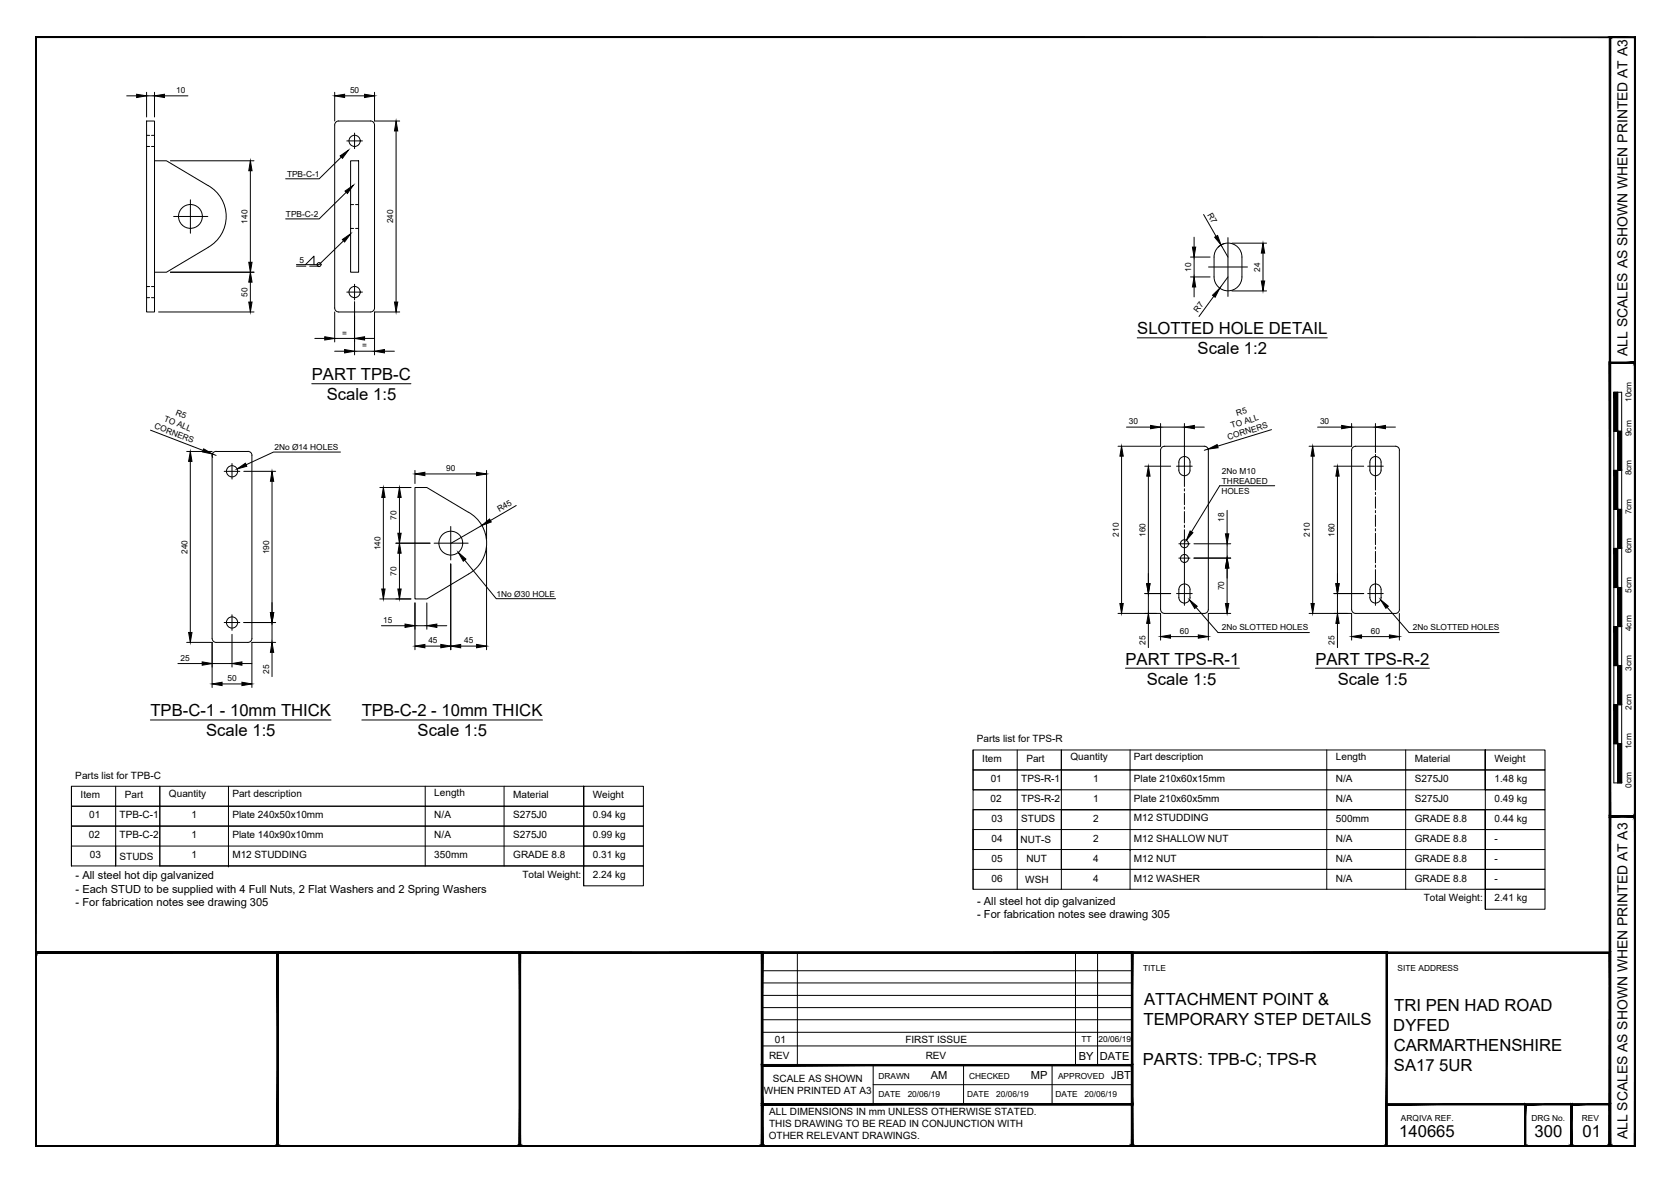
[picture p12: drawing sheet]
<svg xmlns="http://www.w3.org/2000/svg" width="420mm" height="297mm" viewBox="0 0 420 297" stroke-linecap="round" stroke-linejoin="round" font-family="sans-serif">
<!-- layer: PROPOSED OTHER USER 1 -->
<g fill="none" stroke="#000" stroke-width=".25">
<path d="M36.8 30.4h2v48h-2zM84.4 30.7l.7-.3h8a1.01 1.01 0 0 1 1 1v46a1.01 1.01 0 0 1-1 1h-8a1.01 1.01 0 0 1-1-1v-46zM52.3 46.6a8.9 8.9 0 0 1 0 15.5M52.3 46.7l-10.5-6.3h-3v28h3l10.5-6.2M88.1 40.4h2v28h-2zM306.1 62.1a3.5 3.5 0 0 1 3.8-.7 3.5 3.5 0 0 1 2.2 3.2v5a3.5 3.5 0 0 1-3.5 3.5 3.5 3.5 0 0 1-3.5-3.5v-5a3.5 3.5 0 0 1 1-2.5zM53.6 113.7l.7-.3h8a.97 .97 0 0 1 1 1v46a1.01 1.01 0 0 1-1 1h-8a1.01 1.01 0 0 1-1-1v-46zM291.9 112.4l.7-.3h10a1.01 1.01 0 0 1 1 1.1v40a1.01 1.01 0 0 1-1 1h-10a1.01 1.01 0 0 1-1-1v-40.1zM296.8 115a1.41 1.41 0 0 1 1.5-.1 1.41 1.41 0 0 1 .7 1.2v2a1.41 1.41 0 0 1-1.4 1.4 1.41 1.41 0 0 1-1.4-1.3l.1-2.5zM344.8 115a1.41 1.41 0 0 1 1.5-.1 1.41 1.41 0 0 1 .8 1.2v2a1.41 1.41 0 0 1-1.4 1.4 1.41 1.41 0 0 1-1.5-1.3l.1-2.5zM351.6 113.2v40M351.7 113.1a1.01 1.01 0 0 0-1-1h-10a1.01 1.01 0 0 0-1.1 1.1v40a1.01 1.01 0 0 0 1.1 1h10a1.01 1.01 0 0 0 1-1"/>
<path d="M117.7 128.8l-10.4-6.3h-3v28h3l10.4-6.2M117.7 128.7a8.9 8.9 0 0 1 .1 15.5M296.5 147.3a1.39 1.39 0 0 1 1.6-.5 1.39 1.39 0 0 1 .9 1.4v1.9a1.41 1.41 0 0 1-1.4 1.5 1.41 1.41 0 0 1-1.4-1.5v-1.9zM344.5 147.3a1.41 1.41 0 0 1 1.6-.5 1.41 1.41 0 0 1 1 1.4v1.9a1.41 1.41 0 0 1-1.5 1.5 1.41 1.41 0 0 1-1.4-1.5v-1.9z"/>
<circle cx="89.1" cy="35.4" r="1.41"/>
<circle cx="47.9" cy="54.4" r="3"/>
<circle cx="89.1" cy="73.4" r="1.41"/>
<circle cx="58.3" cy="118.4" r="1.41"/>
<circle cx="113.3" cy="136.5" r="3"/>
<circle cx="297.6" cy="136.6" r="1.01"/>
<circle cx="58.3" cy="156.4" r="1.41"/>
<circle cx="297.6" cy="140.3" r="1.01"/>
</g>
<!-- layer: PROPOSED OTHER USER 1 - HIDDEN -->
<g fill="none" stroke="#000" stroke-width=".25">
<path d="M36.8 36.8h.8M36.8 34h.8M38.1 36.8h.7M38.1 34h.7M88.1 51.4h.8M88.1 57.4h.8M89.4 51.4h.7M89.4 57.4h.7M36.8 72h.8M36.8 74.8h.8M38.1 72h.7M38.1 74.8h.7"/>
<path d="M297.6 120.1v2.2M297.6 122.8v.6M297.6 124v2.8M297.6 127.4v.6M297.6 128.5v2.9M297.6 132v.5M297.6 133.1v2.2M297.6 138v.9M345.6 120.1v3M345.6 123.7v.6M345.6 124.9v2.8M345.6 128.3v.6"/>
<path d="M345.6 129.4v2.9M345.6 132.9v.5M345.6 134v2.9M345.6 137.4v.6M345.6 138.6v2.8M297.6 141.6v4.6M345.6 142v.6M345.6 143.2v3"/>
</g>
<!-- layer: TEXT AND DIMENSIONS -->
<g fill="none" stroke="#000" stroke-width=".25">
<path d="M31.8 24.1h2.5M36.8 24.1h2M36.8 23.2v6.2M38.8 23.2v6.2M41.3 24.1h5.9M84.1 23.2v7.2M85.8 39.5l-5.6 5.4h-8.4M86.6 24.1h5M87.2 35.4h3.9M89.1 33.4v4M94.1 23.2v7.2h6.3M99.5 32.9v43"/>
<path d="M42.8 40.4h21M43.6 54.4h8.6M47.8 50.2v8.4M62.9 42.9v23M87 48.3l-6.8 6.7h-8.4M300.1 59.6v2.5M302.5 53.9l3.1 5.5M308.6 59.7v14.8M39.8 78.4h24M42.8 68.4h21M62.9 70.9v5M74.5 66.9h2.4"/>
<path d="M76.8 66.5l2.1-2.1v2.1M77.8 66.9h2.4M84.1 78.4v7.5M86.3 60.5l-6.1 6h-5.7M87.2 73.4h3.9M89.1 71.4v4M89.1 75.8v13.4M100.4 78.4h-6.3v10.8M299.2 69.6h4.9M299.2 64.6h4.9M300.1 64.6v5M300.1 72.1v2.5"/>
<path d="M303.7 67.1h9.8M305 74.4l-3.7 5.1M306.8 61.6l1.8 3M307.6 61.2l-1.5 .9M308.6 69.6l-2.1 2.8M309.6 73.1h8.7M309.6 61.1h8.7M317.4 63.6v7M78.3 96.4h25M79.1 85h2.5M84.1 88.3h2.5M84.1 85h5"/>
<path d="M89.1 88.3h5M91.6 85h2.5M96.6 88.3h2.5M285.8 84.9h47.7M37.8 108.1l13.2 5.1M46.9 113.5h6.4M47.8 116v42.9M53.4 114.1l.9 .3M53.5 113.9l-.2 .5 .1 .5M56.3 118.4h4M58.3 116.5v3.9M61.3 118.4h8"/>
<path d="M85.6 113.6h-16.9l-6.9 3.2M104.3 118.2v3.3M106.8 119.1h13M122.3 118.2v17.3M281.8 114.6v37.1M283.1 107.3h6M287.7 117.2h6.5M288.6 119.7v27M291.6 106.4v5.7h-10.6M291.6 107.3h6M295.7 117.2h3.9M297.6 106.4v13.7"/>
<path d="M300.1 107.3h2.5M303.6 112.9l-1 .3M319.5 108l-13.5 4.1M329.9 114.6v37.1M331.1 107.3h6M335.2 117.2h7.5M336.1 119.7v27M339.6 106.4v5.7h-10.6M339.6 107.3h6M343.7 117.2h3.9M345.6 106.4v7.3M345.6 114.2v5.9"/>
<path d="M348.2 107.3h2.5M68.4 120.9v33M95.4 122.5h7.9M96.3 125v23M99.5 136.5h8.6M100.4 125v9M100.4 139v9M109.1 136.5h8.6M113.3 132.3v8.4M121.1 132.1l-7.7 4.4M122.3 137.5v25.8M129.7 127l-6.5 3.8"/>
<path d="M296.2 136.7h2.8M297.6 135.3v2.7M297.6 138.9v2.7M300 136.7h9.3M308.4 128.2v6M308.4 136.7v3.6M320.3 122.1h-13.8l-7.1 11.5M56.3 156.4h4M58.3 154.5v3.9M58.3 159.4v8.2M61.3 156.4h8M68.4 156.4v5"/>
<path d="M95.4 150.5h7.9M95.8 157.2h6M104.3 151.5v11.8M104.3 157.2h3M107.3 151.5v6.6M109.8 157.2h2.5M113.3 141.7v21.6M116.8 140.8l7.9 9.7h14.9M281 154.2h10.6v6.7M287.7 149.2h6.5M288.6 149.2v5M288.6 156.7v6.1"/>
<path d="M294.1 160h7M295.7 149.2h3.9M296.2 140.3h2.8M297.6 146.2v5.9M300 140.3h9.3M300.6 152.6l5.5 6.4h22.9M308.4 142.7v9M309.3 154.2h-5.7v6.7M329 154.2h10.6v6.7M335.2 149.2h7.5M336.1 149.2v5M336.1 156.7v6.1"/>
<path d="M342.1 160h7.1M343.7 149.2h3.9M345.6 146.2v5.9M348.6 152.6l5.5 6.4h22.6M351.6 154.2v6.7M44.7 166.8h6.1M46.9 161.4h6.4v11.4M53.3 166.8h5M55.8 171.9h5M60.8 166.8h2.5M68.4 163.9v6.1M69.3 161.4h-6v11.4"/>
<path d="M106.8 162.4h4M115.8 162.4h4M282.8 167.9h28.7M330.5 167.9h28.7M18 197.6v20M29.1 197.6v20M37.8 180.9h45.4M40.2 197.6v20h106.5v-5M57.4 197.6v20.3M90.9 180.9h45.4M106.9 197.6v20M126.7 197.6v20"/>
<path d="M146.7 197.6h-128.7v5h128.7M146.7 197.6h15v5h-15zM146.7 197.6v15M244.5 188.5v10M255.6 188.5v35M266.7 198.5h-22.2v5h128.7M266.7 188.5v35M284 188.5v35M333.4 188.5v35M353.2 188.5v35M373.2 188.5h-128.7v5h128.7M373.2 193.5h-128.7v5h128.7"/>
<path d="M373.2 188.5v10M373.2 188.5h15v5h-15zM373.2 193.5h15v5h-15zM373.2 198.5h15v5h-15zM18 217.6h128.7M18 212.6v5M146.7 207.6h-128.7v5h128.7M146.7 202.6h-128.7v5h128.7M146.7 202.6v20M146.7 202.6h15v5h-15zM146.7 207.6h15v5h-15zM146.7 212.6h15v5h-15z"/>
<path d="M146.7 217.6h15v5h-15zM244.5 203.5v15M244.5 218.5v5h128.7v-5M244.5 218.5h128.7M244.5 208.5v5M244.5 218.5v5M255.6 208.5v5M266.7 203.5h106.5M373.2 203.5h-128.7v5h128.7M373.2 208.5v5h-128.7v5M373.2 203.5h15v5h-15zM373.2 208.5h15v5h-15z"/>
<path d="M373.2 213.5h15v5h-15zM373.2 218.5h15v5h-15zM373.2 203.5v25h15v-5h-15v5"/>
<circle cx="80.2" cy="66.5" r=".5"/>
</g>
<g fill="#000" stroke="#000" stroke-width=".25">
<path d="M34.3 23.7l2.5 .4-2.5 .4zM38.8 24.1l2.5-.4v.8zM85.5 39.2l2.1-1.5-1.6 2.1zM84.1 24.1l2.5-.4v.8zM91.6 23.7l2.5 .4-2.5 .4zM99.5 30.4l.5 2.5h-.9zM62.9 40.4l.4 2.5h-.8zM86.7 48l2.1-1.4-1.5 2zM305.2 59.6l.8-.4 .8 2.4zM62.5 65.9h.8l-.4 2.5zM62.9 68.4l.4 2.5h-.8zM62.5 75.9h.8l-.4 2.5z"/>
<path d="M86 60.2l2.1-1.4-1.5 2zM99.1 75.9h.9l-.5 2.5zM300.1 69.6l.4 2.5h-.9zM299.6 62.1h.9l-.4 2.5zM304.7 74.2l1.8-1.8-1.1 2.3zM317 70.6h.8l-.4 2.5zM317.4 61.1l.4 2.5h-.8zM81.6 84.6l2.5 .4-2.5 .4zM86.6 87.8l2.5 .5-2.5 .4zM89.1 85l2.5-.4v.8zM94.1 88.3l2.5-.5v.9zM47.8 113.5l.4 2.5h-.8z"/>
<path d="M51.2 112.8l2.2 1.3-2.5-.5zM59.6 117.9l2.1-1.5 .3 .8zM104.3 119.1l2.5-.4v.8zM119.8 118.7l2.5 .4-2.5 .4zM281.8 112.1l.5 2.5h-.9zM288.6 117.2l.4 2.5h-.8zM289.1 106.9l2.5 .4-2.5 .4zM297.6 107.3l2.5-.4v.8zM303.6 112.9l2.3-1.2 .2 .8zM329.9 112.1l.4 2.5h-.9zM336.1 117.2l.4 2.5h-.8zM337.1 106.9l2.5 .4-2.5 .4z"/>
<path d="M345.6 107.3l2.6-.4v.8zM68.4 118.4l.4 2.5h-.8zM96.3 122.5l.5 2.5h-.9zM100.4 136.5l.4 2.5h-.8zM100 134h.8l-.4 2.5zM100.4 122.5l.4 2.5h-.8zM121.1 132.1l1.9-1.7 .5 .8zM299.1 133.4l.7 .5-1.7 1.9zM307.9 134.2h.9l-.4 2.5zM47.4 158.9h.8l-.4 2.5zM68 153.9h.8l-.4 2.5zM95.9 148h.9l-.5 2.5z"/>
<path d="M100 148h.8l-.4 2.5zM101.8 156.8l2.5 .4-2.5 .5zM107.3 157.2l2.5-.4v.9zM115.2 138.8l1.9 1.7-.7 .5zM281.4 151.7h.9l-.5 2.5zM288.1 146.7h.9l-.4 2.5zM288.6 154.2l.4 2.5h-.9zM288.2 146.7h.8l-.4 2.5zM291.6 160l2.5-.4v.8zM298.9 150.7l1.9 1.7-.6 .5zM301.1 159.6l2.5 .4-2.5 .4zM308.4 140.3l.4 2.4h-.9z"/>
<path d="M307.9 151.7h.9l-.4 2.5zM329.4 151.7h.9l-.4 2.5zM335.7 146.7h.8l-.4 2.5zM336.1 154.2l.4 2.5h-.8zM339.6 160l2.5-.4v.8zM346.9 150.7l2 1.6-.6 .6zM349.2 159.6l2.4 .4-2.4 .4zM50.8 166.3l2.5 .5-2.5 .4zM53.3 171.9l2.5-.4v.8zM58.3 166.8l2.5-.5v.9zM60.8 171.5l2.5 .4-2.5 .4zM68.4 161.4l.4 2.5h-.8z"/>
<path d="M104.3 162.4l2.5-.5v.9zM110.8 161.9l2.5 .5-2.5 .4zM113.3 162.4l2.5-.5v.9zM119.8 161.9l2.5 .5-2.5 .4z"/>
</g>
<!-- layer: 0 -->
<g fill="none" stroke="#000" stroke-width=".25">
<path d="M405.5 98.6h2v98.1h-2zM406.5 98.6v98.1M405.5 118.2h2M405.5 108.4h2M405.5 137.8h2M405.5 128h2M405.5 157.5h2M405.5 147.7h2M405.5 177.1h2M405.5 167.3h2M405.5 186.9h2M200.4 239.4v28.3"/>
<path d="M270.3 239.4v28.3M275.8 239.4v28.3M191.5 250.1h93M191.5 247h93M191.5 243.9h93M191.5 256.3h93M191.5 253.2h93M191.5 259.4h93M191.5 262.8h93M219.4 267.7v9.8M219.4 272.6h65.1M242.1 267.7v9.8"/>
<path d="M264.4 267.7v9.8"/>
</g>
<g fill="#000" stroke="#000" stroke-width=".25">
<path d="M8.9 9.3l.2 .1h401.6zM8.9 9.3h402l-.2 .1z"/>
<path d="M404.4 9.3l.3 .1zM404.4 9.3l.3 .1-.3 278.6zM404.7 9.4l-.3 278.6 .3-.1zM404.4 288l.3-.1z"/>
<path d="M404.6 9.3l.1 .1h6zM404.6 9.3h6.3l-.2 .1z"/>
<path d="M410.7 9.4v278.5l.2-278.6zM410.9 9.3v278.7l-.2-.1z"/>
<path d="M410.7 9.4v278.5l.2-278.6zM410.9 9.3v278.7l-.2-.1z"/>
<path d="M404.4 91l.3 .3 6.2-.3zM404.7 91.3l6.2-.3-.2 .3zM410.9 91l-.2 .3z"/>
<path d="M404.4 91l.3 114v-113.7zM404.4 91l.3 114-.3 .3z"/>
<path d="M405.5 98.6l1 9.8v-9.8zM405.5 98.6l1 9.8h-1z"/>
<path d="M410.9 91.1l-.2 .2 .2 113.9zM410.7 91.3l.2 113.9-.2-.2zM410.7 205l.2 .3zM404.7 205h6l.2 .3zM404.7 205l-.3 .3h6.5z"/>
<path d="M405.5 118.2l1 9.8v-9.8zM405.5 118.2l1 9.8h-1z"/>
<path d="M406.5 108.4l1 9.8v-9.8zM406.5 108.4l1 9.8h-1z"/>
<path d="M405.5 137.8l1 9.8v-9.8zM405.5 137.8l1 9.8h-1z"/>
<path d="M406.5 128l1 9.8v-9.8zM406.5 128l1 9.8h-1z"/>
<path d="M405.5 157.5l1 9.8v-9.8zM405.5 157.5l1 9.8h-1z"/>
<path d="M406.5 147.6l1 9.9v-9.9zM406.5 147.6l1 9.9h-1z"/>
<path d="M405.5 177.1l1 9.8v-9.8zM405.5 177.1l1 9.8h-1z"/>
<path d="M406.5 167.3l1 9.8v-9.8zM406.5 167.3l1 9.8h-1z"/>
<path d="M406.5 186.9l1 9.8v-9.8zM406.5 186.9l1 9.8h-1z"/>
<path d="M404.4 205l.3 .3 6.2-.3zM404.7 205.3l6.2-.3-.2 .3zM410.9 205l-.2 .3z"/>
<path d="M410.9 205.1l-.2 .2 .2 82.7zM410.7 205.3l.2 82.7-.2-.1zM410.7 287.9l.2 .1z"/>
<path d="M8.9 239.2l.2 .4zM8.9 239.2l395.5 .4h-395.3zM8.9 239.2l395.5 .4 .3-.4z"/>
<path d="M9.1 239.6h60.5l.3-.4zM8.9 239.2h61l-60.8 .4zM8.9 239.2l.2 .4z"/>
<path d="M69.9 239.6h60.6l.3-.4zM69.6 239.2h61.2l-60.9 .4zM69.6 239.2l.3 48.7v-48.3zM69.6 239.2l.3 48.7-.3 .1zM69.6 288l.3-.1z"/>
<path d="M130.8 239.6h60.5l.4-.4zM130.5 239.2h61.2l-60.9 .4zM130.5 239.2l.3 48.7v-48.3zM130.5 239.2l.3 48.7-.3 .1zM130.5 288l.3-.1z"/>
<path d="M191.7 239.6h92.6l.4-.4zM191.3 239.2h93.4l-93 .4zM191.3 239.2l.4 48.7v-48.3zM191.3 239.2l.4 48.7-.4 .1zM191.3 288l.4-.1z"/>
<path d="M284.7 239.6h63.6l.3-.4zM284.3 239.2h64.3l-63.9 .4zM284.3 239.2l.4 48.7v-48.3zM284.3 239.2l.4 48.7-.4 .1zM284.3 288l.4-.1z"/>
<path d="M404.7 239.2l-.3 .4 .3 48.4zM404.4 239.6l.3 48.4-.3-.1zM404.4 287.9l.3 .1z"/>
<path d="M191.3 277.3l.4 .4 93-.4zM191.7 277.7l93-.4-.4 .4zM284.7 277.3l-.4 .4 .4 10.3zM284.3 277.7l.4 10.3-.4-.1zM284.3 287.9l.4 .1z"/>
<path d="M191.3 277.7h93.4l-.4-.4zM191.3 277.7l.4-.4h92.6zM191.3 267.5v10.2l.4-.4zM191.3 267.5l.4 .4v9.4zM191.3 267.5l.4 .4 93-.4zM191.7 267.9l93-.4-.4 .4zM284.7 267.5l-.4 .4 .4 9.8zM284.3 267.9l.4 9.8-.4-.4z"/>
<path d="M383.1 277.3l.3 .4 11.7-.4zM383.4 277.7l11.7-.4-.4 .4zM394.7 277.7l.4 10.3v-10.7zM394.7 277.7l.4 10.3-.4-.1zM394.7 287.9l.4 .1z"/>
<path d="M348.5 277.7h34.8v-.4zM348.5 277.3h34.8l-34.8 .4z"/>
<path d="M394.7 277.3l.4 .4 9.6-.4zM395.1 277.7l9.6-.4-.3 .4zM404.7 277.3l-.3 .4 .3 10.3zM404.4 277.7l.3 10.3-.3-.1zM404.4 287.9l.3 .1z"/>
<path d="M9.1 9.4l-.2 278.6 .2-.1zM8.9 9.3l.2 .1-.2 278.6z"/>
<path d="M9.1 239.6l-.2 48.4 .2-.1zM8.9 239.4l.2 .2-.2 48.4z"/>
<path d="M9.1 287.9l60.7 .1-.2-.1zM9.1 287.9l60.7 .1h-60.9z"/>
<path d="M69.6 287.9l.3 .1zM69.9 239.2v48.8l-.3-.1zM69.9 239.2l-.3 .4v48.3z"/>
<path d="M69.9 287.9l60.7 .1-.1-.1zM69.9 287.9l60.7 .1h-60.8z"/>
<path d="M130.5 287.9l.3 .1zM130.8 239.2v48.8l-.3-.1zM130.8 239.2l-.3 .4v48.3z"/>
<path d="M130.8 287.9l60.7 .1-.2-.1zM130.8 287.9l60.7 .1h-60.9z"/>
<path d="M191.3 287.9l.4 .1zM191.7 239.2v48.8l-.4-.1zM191.3 239.6v48.3l.4-48.7z"/>
<path d="M191.7 287.9l92.8 .1-.2-.1zM191.7 287.9l92.8 .1h-93z"/>
<path d="M284.3 287.9l.4 .1zM284.7 239.2v48.8l-.4-.1zM284.7 239.2l-.4 .4v48.3z"/>
<path d="M191.5 288h93l-.2-.1zM191.5 288l.2-.1h92.6zM191.3 288l.4-.1zM191.7 277.7v10.2l-.4 .1zM191.3 277.3v10.7l.4-10.3z"/>
<path d="M284.7 287.9l63.8 .1-.2-.1zM284.7 287.9l63.8 .1h-64z"/>
<path d="M348.3 287.9l.3 .1zM348.6 239.2v48.8l-.3-.1zM348.6 239.2l-.3 .4v48.3z"/>
<path d="M383.3 288h11.6l-.2-.1zM383.4 287.9h11.3l-11.4 .1zM383.1 288l.3-.1zM383.4 277.7v10.2l-.3 .1zM383.1 277.3v10.7l.3-10.3z"/>
<path d="M8.9 288h395.7l-.2-.1zM8.9 288l.2-.1h395.3zM8.9 239.4v48.6l.2-.1zM8.9 239.4l.2 .2v48.3z"/>
<path d="M394.9 288h9.7l-.2-.1zM394.9 288l.2-.1h9.3zM394.7 288l.4-.1zM395.1 277.7v10.2l-.4 .1zM394.7 277.3v10.7l.4-10.3z"/>
<path d="M9.1 287.9l401.8 .1-.2-.1zM9.1 287.9l401.8 .1h-402z"/>
<path d="M404.7 287.9l6.2 .1-.2-.1zM404.7 287.9l6.2 .1h-6.3z"/>
<path d="M404.6 288h6.3l-.2-.1zM404.7 287.9h6l-6.1 .1zM404.4 288l.3-.1zM404.7 205.3v82.6l-.3 .1zM404.4 205v83l.3-82.7z"/>
</g>
<g font-size="4.2">
<text x="285.8" y="84">SLOTTED HOLE DETAIL</text>
<text x="300.9" y="89.1">Scale 1:2</text>
<text x="78.3" y="95.5">PART TPB-C</text>
<text x="82.1" y="100.6">Scale 1:5</text>
<text x="282.8" y="167">PART TPS-R-1</text>
<text x="330.5" y="167">PART TPS-R-2</text>
<text x="288.2" y="172.1">Scale 1:5</text>
<text x="336.2" y="172.1">Scale 1:5</text>
<text x="37.8" y="180">TPB-C-1 - 10mm THICK</text>
<text x="51.8" y="185.1">Scale 1:5</text>
<text x="90.9" y="180">TPB-C-2 - 10mm THICK</text>
<text x="104.9" y="185.1">Scale 1:5</text>
<text x="287.4" y="257.5">TEMPORARY STEP DETAILS</text>
<text x="287.5" y="252.5">ATTACHMENT POINT &amp;</text>
<text x="350.4" y="254">TRI PEN HAD ROAD</text>
<text x="350.1" y="259">DYFED</text>
<text x="287.2" y="267.5">PARTS: TPB-C; TPS-R</text>
<text x="350.3" y="264.1">CARMARTHENSHIRE</text>
<text x="350.3" y="269.1">SA17 5UR</text>
<text x="351.6" y="285.7">140665</text>
<text x="385.6" y="285.7">300</text>
<text x="397.7" y="285.7">01</text>
</g>
<g font-size="3.5">
<text x="409" y="89.4" transform="rotate(-90 409 89.4)">ALL SCALES AS SHOWN WHEN PRINTED AT A3</text>
<text x="409" y="286.3" transform="rotate(-90 409 286.3)">ALL SCALES AS SHOWN WHEN PRINTED AT A3</text>
</g>
<g font-size="2.8">
<text x="19" y="221">- All steel hot dip galvanized</text>
<text x="19" y="224.3">- Each STUD to be supplied with 4 Full Nuts, 2 Flat Washers and 2 Spring Washers</text>
<text x="19" y="227.7">- For fabrication notes see drawing 305</text>
<text x="245.5" y="227.3">- All steel hot dip galvanized</text>
<text x="245.5" y="230.7">- For fabrication notes see drawing 305</text>
<text x="271.1" y="266.3">BY</text>
<text x="276.4" y="266.3">DATE</text>
<text x="233.9" y="271.1">AM</text>
<text x="259" y="271.1">MP</text>
<text x="279.3" y="271.1">JBT</text>
</g>
<g font-size="2.5">
<text x="245.5" y="186.5">Parts list for TPS-R</text>
<text x="246.8" y="191.5">Item</text>
<text x="257.9" y="191.5">Part</text>
<text x="269" y="191.1">Quantity</text>
<text x="285" y="191.1">Part description</text>
<text x="335.7" y="191">Length</text>
<text x="355.5" y="191.5">Material</text>
<text x="375.5" y="191.5">Weight</text>
<text x="18.9" y="195.7">Parts list for TPB-C</text>
<text x="249" y="196.6">01</text>
<text x="256.6" y="196.6">TPS-R-1</text>
<text x="274.7" y="196.6">1</text>
<text x="285" y="196.6">Plate 210x60x15mm</text>
<text x="335.7" y="196.6">N/A</text>
<text x="355.5" y="196.6">S275J0</text>
<text x="375.5" y="196.5">1.48 kg</text>
<text x="20.3" y="200.6">Item</text>
<text x="31.4" y="200.6">Part</text>
<text x="42.5" y="200.2">Quantity</text>
<text x="58.4" y="200.2">Part description</text>
<text x="109.1" y="200.1">Length</text>
<text x="129" y="200.6">Material</text>
<text x="149" y="200.6">Weight</text>
<text x="248.9" y="201.5">02</text>
<text x="256.6" y="201.5">TPS-R-2</text>
<text x="274.7" y="201.5">1</text>
<text x="285" y="201.5">Plate 210x60x5mm</text>
<text x="335.7" y="201.5">N/A</text>
<text x="355.5" y="201.5">S275J0</text>
<text x="375.5" y="201.5">0.49 kg</text>
<text x="22.4" y="205.7">01</text>
<text x="30.1" y="205.7">TPB-C-1</text>
<text x="48.2" y="205.7">1</text>
<text x="58.4" y="205.7">Plate 240x50x10mm</text>
<text x="109.1" y="205.7">N/A</text>
<text x="129" y="205.7">S275J0</text>
<text x="149" y="205.6">0.94 kg</text>
<text x="249.2" y="206.5">03</text>
<text x="256.6" y="206.6">STUDS</text>
<text x="274.7" y="206.6">2</text>
<text x="285" y="206.4">M12 STUDDING</text>
<text x="335.7" y="206.5">500mm</text>
<text x="355.5" y="206.5">GRADE 8.8</text>
<text x="375.5" y="206.5">0.44 kg</text>
<text x="22.4" y="210.7">02</text>
<text x="22.6" y="215.6">03</text>
<text x="30.1" y="210.7">TPB-C-2</text>
<text x="48.2" y="215.7">1</text>
<text x="48.2" y="210.7">1</text>
<text x="58.4" y="210.7">Plate 140x90x10mm</text>
<text x="58.4" y="215.7">M12 STUDDING</text>
<text x="109.1" y="215.7">350mm</text>
<text x="109.1" y="210.7">N/A</text>
<text x="129" y="215.7">GRADE 8.8</text>
<text x="129" y="210.7">S275J0</text>
<text x="149" y="210.7">0.99 kg</text>
<text x="149" y="215.6">0.31 kg</text>
<text x="249.2" y="211.5">04</text>
<text x="256.5" y="211.9">NUT-S</text>
<text x="274.7" y="211.6">2</text>
<text x="285" y="211.5">M12 SHALLOW NUT</text>
<text x="335.7" y="211.5">N/A</text>
<text x="355.5" y="211.5">GRADE 8.8</text>
<text x="375.5" y="211.5">-</text>
<text x="30" y="216">STUDS</text>
<text x="131.3" y="220.7">Total Weight:</text>
<text x="149" y="220.7">2.24 kg</text>
<text x="249.2" y="216.5">05</text>
<text x="249.2" y="221.5">06</text>
<text x="257.6" y="221.9">WSH</text>
<text x="257.9" y="216.7">NUT</text>
<text x="274.7" y="216.6">4</text>
<text x="274.7" y="221.6">4</text>
<text x="285" y="216.6">M12 NUT</text>
<text x="285" y="221.6">M12 WASHER</text>
<text x="335.7" y="216.6">N/A</text>
<text x="335.7" y="221.6">N/A</text>
<text x="355.5" y="216.6">GRADE 8.8</text>
<text x="355.5" y="221.6">GRADE 8.8</text>
<text x="375.5" y="216.5">-</text>
<text x="375.5" y="221.5">-</text>
<text x="357.8" y="226.5">Total Weight:</text>
<text x="375.5" y="226.5">2.41 kg</text>
<text x="194.7" y="262">01</text>
<text x="227.5" y="262">FIRST ISSUE</text>
<text x="193.3" y="266.2">REV</text>
<text x="232.6" y="266.2">REV</text>
<text x="192" y="275">WHEN PRINTED AT A3</text>
<text x="194.2" y="272">SCALE AS SHOWN</text>
<text x="193.3" y="280.3">ALL DIMENSIONS IN mm UNLESS OTHERWISE STATED.</text>
<text x="193.2" y="286.3">OTHER RELEVANT DRAWINGS.</text>
<text x="193.3" y="283.3">THIS DRAWING TO BE READ IN CONJUNCTION WITH</text>
</g>
<g font-size="2.1">
<text x="44.3" y="23.4">10</text>
<text x="88" y="23.4">50</text>
<text x="72.1" y="44.4">TPB-C-1</text>
<text x="62.2" y="56.2" transform="rotate(-90 62.2 56.2)">140</text>
<text x="71.8" y="54.5">TPB-C-2</text>
<text x="98.8" y="56.1" transform="rotate(-90 98.8 56.1)">240</text>
<text x="303.3" y="54" transform="rotate(60 303.3 54)">R7</text>
<text x="75.3" y="66.2">5</text>
<text x="299.3" y="68.3" transform="rotate(-90 299.3 68.3)">10</text>
<text x="316.7" y="68.2" transform="rotate(-90 316.7 68.2)">24</text>
<text x="62.2" y="74.6" transform="rotate(-90 62.2 74.6)">50</text>
<text x="301" y="78.7" transform="rotate(-54 301 78.7)">R7</text>
<text x="86" y="84.3">=</text>
<text x="91" y="87.6">=</text>
<text x="409.9" y="101" transform="rotate(-90 409.9 101)">10cm</text>
<text x="38.6" y="107.6" transform="rotate(21 38.6 107.6)">CORNERS</text>
<text x="41.1" y="105.9" transform="rotate(21 41.1 105.9)">TO ALL</text>
<text x="44" y="104.3" transform="rotate(21 44 104.3)">R5</text>
<text x="283.7" y="106.6">30</text>
<text x="309.5" y="107.6" transform="rotate(-17 309.5 107.6)">TO ALL</text>
<text x="310.9" y="104.6" transform="rotate(-17 310.9 104.6)">R5</text>
<text x="331.7" y="106.6">30</text>
<text x="69" y="113.1">2No Ø14 HOLES</text>
<text x="308.7" y="110.5" transform="rotate(-17 308.7 110.5)">CORNERS</text>
<text x="409.9" y="109.6" transform="rotate(-90 409.9 109.6)">9cm</text>
<text x="112.1" y="118.4">90</text>
<text x="307.1" y="119">2No M10</text>
<text x="409.9" y="119.5" transform="rotate(-90 409.9 119.5)">8cm</text>
<text x="306.9" y="124">HOLES</text>
<text x="307.1" y="121.5">THREADED</text>
<text x="99.7" y="130.7" transform="rotate(-90 99.7 130.7)">70</text>
<text x="125.5" y="128.7" transform="rotate(-30 125.5 128.7)">R45</text>
<text x="307.6" y="131.2" transform="rotate(-90 307.6 131.2)">18</text>
<text x="409.9" y="129.3" transform="rotate(-90 409.9 129.3)">7cm</text>
<text x="281.1" y="134.9" transform="rotate(-90 281.1 134.9)">210</text>
<text x="287.9" y="135" transform="rotate(-90 287.9 135)">160</text>
<text x="329.1" y="134.9" transform="rotate(-90 329.1 134.9)">210</text>
<text x="335.4" y="135" transform="rotate(-90 335.4 135)">160</text>
<text x="47.1" y="139.2" transform="rotate(-90 47.1 139.2)">240</text>
<text x="67.6" y="139.3" transform="rotate(-90 67.6 139.3)">190</text>
<text x="95.6" y="138.3" transform="rotate(-90 95.6 138.3)">140</text>
<text x="409.9" y="139.1" transform="rotate(-90 409.9 139.1)">6cm</text>
<text x="99.7" y="144.7" transform="rotate(-90 99.7 144.7)">70</text>
<text x="124.8" y="149.9">1No Ø30 HOLE</text>
<text x="307.6" y="148.4" transform="rotate(-90 307.6 148.4)">70</text>
<text x="409.9" y="148.9" transform="rotate(-90 409.9 148.9)">5cm</text>
<text x="96.3" y="156.5">15</text>
<text x="107.6" y="161.6">45</text>
<text x="116.6" y="161.6">45</text>
<text x="296.5" y="159.2">60</text>
<text x="307" y="158.2">2No SLOTTED HOLES</text>
<text x="344.5" y="159.2">60</text>
<text x="355" y="158.2">2No SLOTTED HOLES</text>
<text x="409.9" y="158.6" transform="rotate(-90 409.9 158.6)">4cm</text>
<text x="45.3" y="166">25</text>
<text x="287.8" y="162.1" transform="rotate(-90 287.8 162.1)">25</text>
<text x="335.4" y="162.1" transform="rotate(-90 335.4 162.1)">25</text>
<text x="57.1" y="171.1">50</text>
<text x="67.6" y="169.4" transform="rotate(-90 67.6 169.4)">25</text>
<text x="409.9" y="168.6" transform="rotate(-90 409.9 168.6)">3cm</text>
<text x="409.9" y="178.3" transform="rotate(-90 409.9 178.3)">2cm</text>
<text x="409.9" y="188.3" transform="rotate(-90 409.9 188.3)">1cm</text>
<text x="409.9" y="198" transform="rotate(-90 409.9 198)">0cm</text>
<text x="287.3" y="243.9">TITLE</text>
<text x="351.2" y="243.9">SITE ADDRESS</text>
<text x="271.7" y="261.9">TT</text>
<text x="276.1" y="261.8">20/06/19</text>
<text x="220.8" y="271.1">DRAWN</text>
<text x="220.8" y="275.7">DATE</text>
<text x="228.1" y="275.7">20/06/19</text>
<text x="243" y="275.7">DATE</text>
<text x="243.5" y="271.1">CHECKED</text>
<text x="250.3" y="275.7">20/06/19</text>
<text x="265.2" y="275.7">DATE</text>
<text x="265.9" y="271.1">APPROVED</text>
<text x="272.6" y="275.7">20/06/19</text>
<text x="352.1" y="281.6">ARQIVA REF.</text>
<text x="384.8" y="281.6">DRG No.</text>
<text x="397.5" y="281.6">REV</text>
</g>
</svg>
